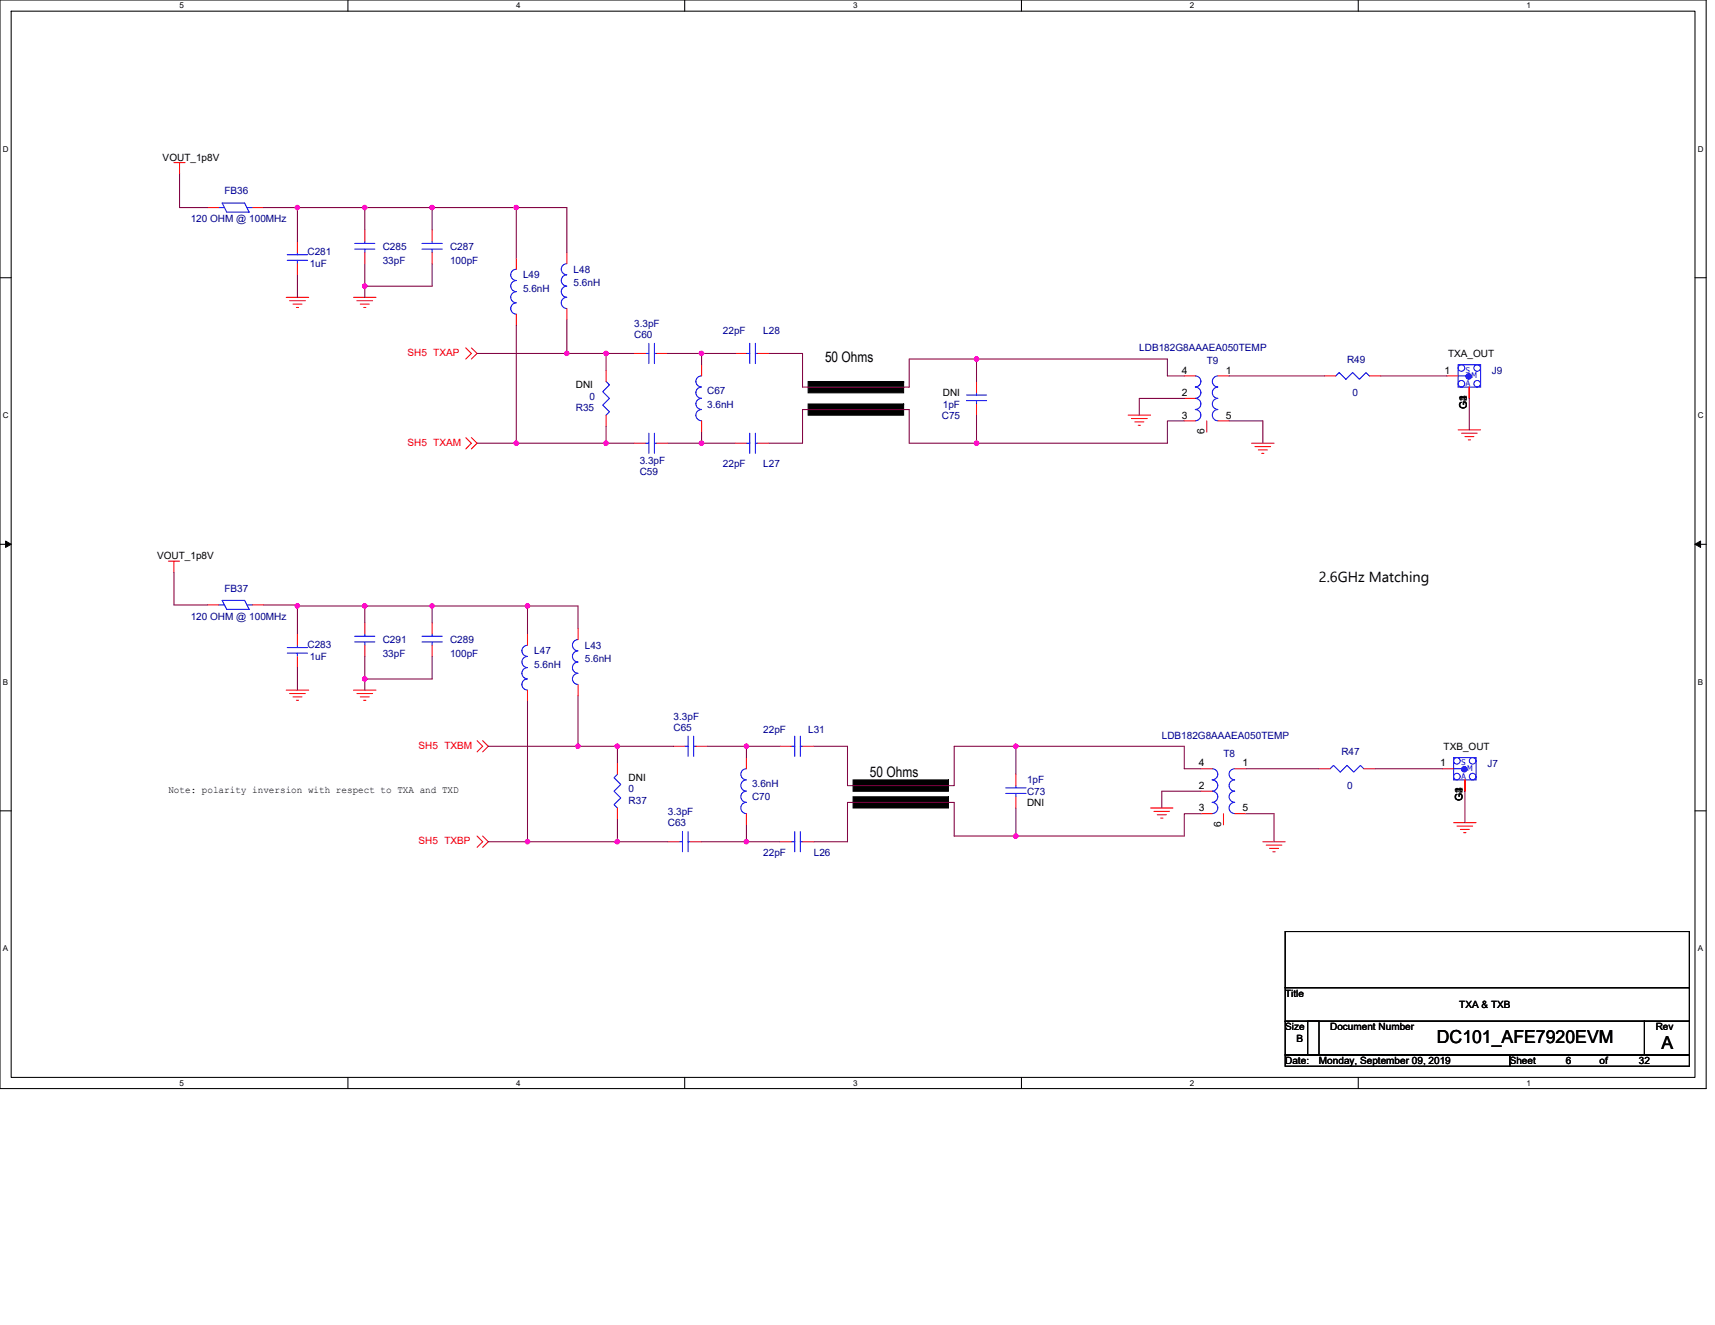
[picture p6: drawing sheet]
<svg xmlns="http://www.w3.org/2000/svg" width="279mm" height="216mm" viewBox="0 0 279 216" stroke-linecap="round" stroke-linejoin="round" font-family="sans-serif">
<path d="M0 0h278v177.4h-278zM1.8 1.8h274.3v173.8h-274.3z" fill="none" stroke="#000" stroke-width=".17"/>
<g fill="#fff">
<path d="M29.3 .2h.7v1.5h-.7z"/>
<path d="M29.3 175.7h.7v1.5h-.7z"/>
</g>
<path d="M56.7 0v1.8M56.7 175.6v1.8" fill="none" stroke="#000" stroke-width=".17"/>
<g fill="#fff">
<path d="M84.1 .2h.7v1.5h-.7z"/>
<path d="M84.1 175.7h.7v1.5h-.7z"/>
</g>
<path d="M111.5 0v1.8M111.5 175.6v1.8" fill="none" stroke="#000" stroke-width=".17"/>
<g fill="#fff">
<path d="M139 .2h.7v1.5h-.7z"/>
<path d="M139 175.7h.7v1.5h-.7z"/>
</g>
<path d="M166.4 0v1.8M166.4 175.6v1.8" fill="none" stroke="#000" stroke-width=".17"/>
<g fill="#fff">
<path d="M193.8 .2h.8v1.5h-.8z"/>
<path d="M193.8 175.7h.8v1.5h-.8z"/>
</g>
<path d="M221.3 0v1.8M221.3 175.6v1.8" fill="none" stroke="#000" stroke-width=".17"/>
<g fill="#fff">
<path d="M248.7 .2h.7v1.5h-.7z"/>
<path d="M248.7 175.7h.7v1.5h-.7z"/>
<path d="M.5 23.5h.9v1.5h-.9z"/>
<path d="M276.6 23.5h1v1.5h-1z"/>
<path d="M.5 67h.9v1.4h-.9z"/>
<path d="M276.6 67h1v1.4h-1z"/>
</g>
<path d="M0 45.3h1.8M276.1 45.3h1.9" fill="none" stroke="#000" stroke-width=".17"/>
<g fill="#fff">
<path d="M.5 110.4h.8v1.5h-.8z"/>
<path d="M276.6 110.4h.9v1.5h-.9z"/>
</g>
<path d="M0 88.7h1.8M276.1 88.7h1.9" fill="none" stroke="#000" stroke-width=".17"/>
<path d="M.9 88.2l.9 .5-.9 .5zM276.1 88.7l1-.5v1z" fill="#000" stroke="#000" stroke-width=".16"/>
<g fill="#fff">
<path d="M.5 153.8h.8v1.5h-.8z"/>
<path d="M276.6 153.8h.9v1.5h-.9z"/>
</g>
<path d="M0 132.1h1.8M276.1 132.1h1.9M209.4 151.8h65.8v9.1h-65.8zM209.4 160.9h65.8v5.5h-65.8zM209.4 166.4h5.5v5.5h-5.5zM209.4 171.9h36.6v1.8h-36.6zM213 166.4h54.9v5.5h-54.9zM246 171.9h29.2v1.8h-29.2zM267.9 166.4h7.3v5.5h-7.3z" fill="none" stroke="#000" stroke-width=".17"/>
<g fill="#000" stroke="#000" stroke-width=".17">
<path d="M131.7 62.2v1.8h15.5v-1.8z" fill-rule="evenodd"/>
<path d="M131.7 65.8v1.8h15.5v-1.8z" fill-rule="evenodd"/>
<path d="M139 129.8v1.9h15.5v-1.9z" fill-rule="evenodd"/>
<path d="M139 127.1v1.8h15.5v-1.8z" fill-rule="evenodd"/>
</g>
<g fill="none" stroke="#f00" stroke-width=".17">
<path d="M28.3 26.5h1.9M29.3 26.5v1.8M33.8 33.8h1.8M41.1 33.8h1.9M48.5 39.3v1.8M59.4 37.5v1.8M70.4 37.5v1.8M46.6 48.5h3.7M47.2 49h2.5M47.7 49.6h1.5M48.3 50.1h.3M48.5 43v1.8"/>
<path d="M57.6 48.5h3.7M58.1 49h2.6M58.7 49.6h1.5M59.2 50.1h.4M59.4 41.1v1.9M70.4 41.1v1.9M75.9 56.7l.9 .9-.9 .9M76.8 56.7l.9 .9-.9 .9M84.1 51.2v1.8M84.1 42.1v1.8M92.4 50.3v1.8M92.4 41.1v1.9"/>
<path d="M103.3 57.6h1.9M107 57.6h1.8M114.3 59.4v1.9M119.8 57.6h1.8M123.4 57.6h1.9M75.9 71.3l.9 .9-.9 1M76.8 71.3l.9 .9-.9 1M98.7 60.3v1.9M98.7 67.6v1.9M103.3 72.2h1.9M107 72.2h1.8M114.3 68.6v1.8"/>
<path d="M119.8 72.2h1.8M123.4 72.2h1.9M159.1 62.2v1.8M159.1 65.8v1.8M183.8 67.6h3.7M184.3 68.2h2.6M184.9 68.7h1.5M185.4 69.3h.4M192.9 61.3h1.9M192.9 68.6h1.9M192.9 64.9h1.9M196.6 68.6v1.8"/>
<path d="M198.4 61.3h1.8M198.4 68.6h1.8M203.9 72.2h3.7M204.4 72.8h2.6M205 73.3h1.5M205.5 73.9h.4M215.8 61.3h1.8M223.1 61.3h1.8M235.7 61.3h1.9M237.6 70h3.6M238.1 70.6h2.6M238.7 71.1h1.4"/>
<path d="M239.2 71.7h.4M239.4 63.1v1.8M27.4 91.4h1.9M28.3 91.4v1.9M33.8 98.6h1.8M41.1 98.6h1.9M46.6 112.5h3.7M47.2 113h2.5M47.7 113.6h1.5M48.3 114.1h.3M48.5 103.3v1.9M48.5 107v1.8"/>
<path d="M57.6 112.5h3.7M58.1 113h2.6M58.7 113.6h1.5M59.2 114.1h.4M59.4 101.5v1.8M59.4 105.2v1.8M70.4 101.5v1.8M70.4 105.2v1.8M85.9 112.5v1.8M85.9 103.3v1.9M94.2 111.5v1.9M94.2 102.4v1.8"/>
<path d="M77.7 136.2l.9 1-.9 .9M77.7 120.7l.9 .9-.9 .9M78.6 136.2l.9 1-.9 .9M78.6 120.7l.9 .9-.9 .9M100.6 124.4v1.8M100.6 131.7v1.8M108.8 137.2h1.8M109.7 121.6h1.8M112.5 137.2h1.8M113.4 121.6h1.8M121.6 123.4v1.9M121.6 132.6v1.8"/>
<path d="M127.1 137.2h1.8M127.1 121.6h1.8M130.7 137.2h1.9M130.7 121.6h1.9M165.5 126.2v1.8M165.5 129.8v1.9M187.5 131.7h3.6M188 132.2h2.5M188.5 132.8h1.5M189.1 133.3h.4M195.7 125.3h1.8M195.7 132.6h1.8"/>
<path d="M195.7 128.9h1.8M199.3 132.6v1.8M201.2 125.3h1.8M201.2 132.6h1.8M205.7 137.2h3.7M206.3 137.7h2.5M206.8 138.2h1.5M207.4 138.8h.4M214.9 125.3h1.8M222.2 125.3h1.8M235 125.3h1.8M236.8 134h3.7"/>
<path d="M237.4 134.6h2.5M237.9 135.1h1.5M238.5 135.7h.3M238.7 127.1v1.8"/>
</g>
<g fill="none" stroke="#00f" stroke-width=".17">
<path d="M35.6 33.8h1M36.2 33.1h3.7l.7 1.5h-3.7zM40.2 33.8h.9M57.8 39.7h3.3M59.4 39.3v.4M68.7 39.7h3.4M70.4 39.3v.4M46.8 42.4h3.3M46.8 41.5h3.3M48.5 41.1v.4M48.5 42.4v.6M57.8 40.6h3.3"/>
<path d="M59.4 40.6v.5M68.7 40.6h3.4M70.4 40.6v.5M84.1 49.4a.91 .91 0 0 0-.9 .9 .91 .91 0 0 0 .9 .9M84.1 45.7a.91 .91 0 0 0-.9 .9 .91 .91 0 0 0 .9 .9 .9 .9 0 0 0-.9 .9 .9 .9 0 0 0 .9 .9M84.1 43.9a.91 .91 0 0 0-.9 .9 .91 .91 0 0 0 .9 .9M92.3 48.5a.91 .91 0 0 0-.9 .9 .91 .91 0 0 0 .9 .9M92.3 46.6a.9 .9 0 0 0-.9 .9 .9 .9 0 0 0 .9 .9M92.3 44.8a.91 .91 0 0 0-.9 .9 .91 .91 0 0 0 .9 .9M92.3 43a.9 .9 0 0 0-.9 .9 .9 .9 0 0 0 .9 .9M105.2 57.6h.5M105.7 55.9v3.3"/>
<path d="M106.6 55.9v3.3M106.6 57.6h.4M121.6 57.6h.6M122.2 55.9v3.3M123.1 55.9v3.3M123.1 57.6h.3M237.6 59.4h3.6v3.7h-3.6zM98.7 62.2l.6 .5-1.1 1.1 1.1 1.1-1.1 1.1 1.1 1.1-.6 .5M105.2 72.2h.5M105.7 70.6v3.3M106.6 70.6v3.3M106.6 72.2h.4"/>
<path d="M114.3 66.7a.91 .91 0 0 0-.9 .9 .91 .91 0 0 0 .9 1M114.3 64.9a.9 .9 0 0 0-.9 .9 .9 .9 0 0 0 .9 .9M114.3 63.1a.91 .91 0 0 0-.9 .9 .91 .91 0 0 0 .9 .9M114.3 61.3a.9 .9 0 0 0-.9 .9 .9 .9 0 0 0 .9 .9M121.6 72.2h.6M122.2 70.6v3.3M123.1 70.6v3.3M123.1 72.2h.3M157.5 65.3h3.2M157.5 64.4h3.2M159.1 64v.4M159.1 65.3v.5"/>
<path d="M194.7 61.3a.9 .9 0 0 1 .9 .9 .9 .9 0 0 1-.9 .9M194.7 63.1a.91 .91 0 0 1 .9 .9 .91 .91 0 0 1-.9 .9M194.7 64.9a.9 .9 0 0 1 .9 .9 .9 .9 0 0 1-.9 .9M194.7 66.7a.91 .91 0 0 1 .9 .9 .91 .91 0 0 1-.9 1M198.4 61.3a.9 .9 0 0 0-.9 .9 .9 .9 0 0 0 .9 .9M198.4 63.1a.91 .91 0 0 0-.9 .9 .91 .91 0 0 0 .9 .9M198.4 64.9a.9 .9 0 0 0-.9 .9 .9 .9 0 0 0 .9 .9M198.4 66.7a.91 .91 0 0 0-.9 .9 .91 .91 0 0 0 .9 1M217.6 61.3l.6-.6 1.1 1.1 1.1-1.1 1.1 1.1 1-1.1 .6 .6M237.6 61.3h1.2M35.6 98.6h1M36.2 97.8h3.7l.7 1.5h-3.7z"/>
<path d="M40.2 98.6h.9M46.8 106.4h3.3M46.8 105.5h3.3M48.5 105.2v.3M48.5 106.4v.6M57.8 104.6h3.3M57.8 103.7h3.3M59.4 103.3v.4M59.4 104.6v.6M68.7 104.6h3.4M68.7 103.7h3.4M70.4 103.3v.4"/>
<path d="M70.4 104.6v.6M85.9 107a.91 .91 0 0 0-.9 .9 .91 .91 0 0 0 .9 .9 .92 .92 0 0 0-.9 .9 .92 .92 0 0 0 .9 .9 .9 .9 0 0 0-.9 .9 .9 .9 0 0 0 .9 .9M85.9 105.2a.9 .9 0 0 0-.9 .9 .9 .9 0 0 0 .9 .9M94.1 107.9a.92 .92 0 0 0-.8 .9 .92 .92 0 0 0 .8 .9 .9 .9 0 0 0-.8 .9 .9 .9 0 0 0 .8 .9M94.1 104.2a.92 .92 0 0 0-.8 .9 .92 .92 0 0 0 .8 1 .9 .9 0 0 0-.8 .9 .9 .9 0 0 0 .8 .9M112.1 120v3.3M113 120v3.3M129.5 120v3.3M130.4 120v3.3M100.6 126.2l-.6 .5 1.1 1.1-1.1 1.1 1.1 1.1-1.1 1.1 .6 .6M110.6 137.2h.6M111.2 135.5v3.3"/>
<path d="M111.5 121.6h.6M112.1 135.5v3.3M112.1 137.2h.4M113 121.6h.4M121.6 125.3a.9 .9 0 0 0-.9 .9 .9 .9 0 0 0 .9 .9 .92 .92 0 0 0-.9 .9 .92 .92 0 0 0 .9 .9 .91 .91 0 0 0-.9 .9 .91 .91 0 0 0 .9 .9 .92 .92 0 0 0-.9 .9 .92 .92 0 0 0 .9 1M128.9 137.2h.6M128.9 121.6h.6M129.5 135.5v3.3M130.4 135.5v3.3M130.4 137.2h.3M130.4 121.6h.3M163.9 129.3h3.3"/>
<path d="M163.9 128.4h3.3M165.5 128v.4M165.5 129.3v.5M197.5 125.3a.9 .9 0 0 1 .9 .9 .9 .9 0 0 1-.9 .9 .92 .92 0 0 1 .9 .9 .92 .92 0 0 1-.9 .9 .91 .91 0 0 1 .9 .9 .91 .91 0 0 1-.9 .9 .92 .92 0 0 1 .9 .9 .92 .92 0 0 1-.9 1M201.1 125.3a.9 .9 0 0 0-.9 .9 .9 .9 0 0 0 .9 .9 .92 .92 0 0 0-.9 .9 .92 .92 0 0 0 .9 .9 .91 .91 0 0 0-.9 .9 .91 .91 0 0 0 .9 .9 .92 .92 0 0 0-.9 .9 .92 .92 0 0 0 .9 1M216.7 125.3l.6-.6 1.1 1.1 1.1-1.1 1 1.1 1.1-1.1 .6 .6M236.8 123.4h3.7v3.7h-3.7zM236.8 125.3h1.3"/>
<circle cx="238.1" cy="60" r=".54"/>
<circle cx="240.7" cy="60" r=".54"/>
<circle cx="238.1" cy="62.5" r=".54"/>
<circle cx="240.7" cy="62.5" r=".54"/>
<circle cx="237.4" cy="124" r=".54"/>
<circle cx="237.4" cy="126.5" r=".54"/>
<circle cx="239.9" cy="126.5" r=".54"/>
<circle cx="239.9" cy="124" r=".54"/>
</g>
<g fill="#00f" stroke="#00f" stroke-width=".17">
<circle cx="239.3" cy="61.3" r=".45"/>
<circle cx="238.5" cy="125.3" r=".45"/>
</g>
<g fill="none" stroke="#800040" stroke-width=".17">
<path d="M29.3 28.3v5.5h4.5M43 33.8h5.5M48.5 33.8v5.5M48.5 33.8h10.9M59.4 33.8v3.7M59.4 33.8h11M70.4 33.8v3.7M70.4 33.8h13.7M84.1 33.8h8.3v7.3M84.1 33.8v8.3M48.5 44.8v3.7M59.4 43v3.6"/>
<path d="M59.4 46.6v1.9M70.4 43v3.6h-11M77.7 57.6h14.7M84.1 53v19.2M92.4 57.6h6.3M92.4 52.1v5.5M98.7 57.6h4.6M98.7 57.6v2.7M108.8 57.6h5.5M114.3 57.6v1.8M114.3 57.6h5.5M125.3 57.6h5.4v5.5h17.4v-4.6h11"/>
<path d="M159.1 58.5v3.7M159.1 58.5h31.1v2.8h2.7M77.7 72.2h6.4M84.1 72.2h14.6M98.7 69.5v2.7h4.6M108.8 72.2h5.5M114.3 70.4v1.8M114.3 72.2h5.5M125.3 72.2h5.4v-5.5h17.4v5.5h11M159.1 67.6v4.6h31.1v-3.6h2.7M192.9 64.9h-7.3v2.7M200.2 68.6h5.5v3.6"/>
<path d="M200.2 61.3h15.6M224.9 61.3h10.8M239.4 64.9v5.1M28.3 93.3v5.3h5.5M43 98.6h5.5v.1M48.5 98.7v4.6M48.5 98.7h10.9M59.4 98.7v2.8M59.4 98.7h11M70.4 98.7v2.8M70.4 98.7h15.5M85.9 98.7h8.3v3.7"/>
<path d="M85.9 98.7v4.6M48.5 108.8v3.7M59.4 107v3.6M59.4 110.6v1.9M70.4 107v3.6h-11M85.9 114.3v22.9M94.2 113.4v8.2M79.5 121.6h14.7M79.5 137.2h6.4M85.9 137.2h14.7M94.2 121.6h6.4M100.6 133.5v3.7"/>
<path d="M100.6 121.6v2.8M100.6 121.6h9.1M100.6 137.2h8.2M114.3 137.2h7.3M115.2 121.6h6.4M121.6 134.4v2.8M121.6 121.6h5.5M121.6 121.6v1.8M121.6 137.2h5.5M132.6 121.6h5.5v6.4h17.3v-6.4h10.1M165.5 136.2h-10.1v-5.5h-17.3v6.5h-5.5M165.5 121.6v4.6"/>
<path d="M165.5 131.7v4.5h27.4v-3.6h2.8M165.5 121.6h27.4v3.7h2.8M195.7 128.9h-6.4v2.8M203 132.6h4.6v4.6M203 125.3h11.9M224 125.3h11M238.7 128.9v5.1"/>
</g>
<g fill="#f0f" stroke="#f0f" stroke-width=".17">
<circle cx="85.9" cy="98.7" r=".36"/>
<circle cx="70.4" cy="98.7" r=".35"/>
<circle cx="59.4" cy="98.7" r=".36"/>
<circle cx="48.4" cy="98.7" r=".35"/>
<circle cx="59.4" cy="110.6" r=".36"/>
<circle cx="165.5" cy="136.2" r=".36"/>
<circle cx="121.6" cy="121.6" r=".35"/>
<circle cx="165.5" cy="121.6" r=".35"/>
<circle cx="94.2" cy="121.6" r=".35"/>
<circle cx="84.1" cy="33.8" r=".35"/>
<circle cx="70.4" cy="33.8" r=".35"/>
<circle cx="48.4" cy="33.8" r=".35"/>
<circle cx="59.4" cy="33.8" r=".36"/>
<circle cx="59.4" cy="46.6" r=".36"/>
<circle cx="98.7" cy="72.2" r=".36"/>
<circle cx="114.3" cy="72.2" r=".36"/>
<circle cx="159.1" cy="72.2" r=".36"/>
<circle cx="159.1" cy="58.5" r=".36"/>
<circle cx="114.3" cy="57.6" r=".36"/>
<circle cx="84.1" cy="72.2" r=".36"/>
<circle cx="92.3" cy="57.6" r=".35"/>
<circle cx="98.7" cy="57.6" r=".35"/>
<circle cx="85.9" cy="137.1" r=".36"/>
<circle cx="100.6" cy="137.1" r=".36"/>
<circle cx="100.6" cy="121.6" r=".36"/>
<circle cx="121.6" cy="137.1" r=".36"/>
</g>
<g font-size="2.9">
<text x="234.1" y="169.9">DC101_AFE7920EVM</text>
<text x="270.7" y="170.9">A</text>
</g>
<g font-size="2.4">
<text x="134.4" y="58.9">50 Ohms</text>
<text x="214.9" y="94.9">2.6GHz Matching</text>
<text x="141.7" y="126.6">50 Ohms</text>
</g>
<g font-size="1.7">
<text x="192.6" y="60.9">4</text>
<text x="192.6" y="64.5">2</text>
<text x="199.7" y="60.9">1</text>
<text x="235.4" y="60.9">1</text>
<text x="239" y="65.3" transform="rotate(-90 239 65.3)">2</text>
<text x="239" y="65.3" transform="rotate(-90 239 65.3)">3</text>
<text x="239" y="65.3" transform="rotate(-90 239 65.3)">4</text>
<text x="192.6" y="68.2">3</text>
<text x="196.2" y="70.8" transform="rotate(-90 196.2 70.8)">6</text>
<text x="199.7" y="68.2">5</text>
<text x="239" y="66.6" transform="rotate(-90 239 66.6)">G1</text>
<text x="195.3" y="124.9">4</text>
<text x="202.4" y="124.9">1</text>
<text x="234.6" y="124.9">1</text>
<text x="195.3" y="128.5">2</text>
<text x="238.3" y="130.6" transform="rotate(-90 238.3 130.6)">G1</text>
<text x="238.3" y="129.3" transform="rotate(-90 238.3 129.3)">2</text>
<text x="238.3" y="129.3" transform="rotate(-90 238.3 129.3)">3</text>
<text x="238.3" y="129.3" transform="rotate(-90 238.3 129.3)">4</text>
<text x="195.3" y="132.2">3</text>
<text x="198.9" y="134.8" transform="rotate(-90 198.9 134.8)">6</text>
<text x="202.4" y="132.2">5</text>
</g>
<g font-size="1.6">
<text x="26.5" y="26.2">VOUT_1p8V</text>
<text x="235.9" y="58.2">TXA_OUT</text>
<text x="93.8" y="63.3">DNI</text>
<text x="153.6" y="64.6">DNI</text>
<text x="25.6" y="91.1">VOUT_1p8V</text>
<text x="235.2" y="122.2">TXB_OUT</text>
<text x="27.4" y="129.3">Note: polarity inversion with respect to TXA and TXD</text>
<text x="102.4" y="127.3">DNI</text>
<text x="167.3" y="131.3">DNI</text>
<text x="209.4" y="162.4">Title</text>
<text x="209.4" y="167.9">Size</text>
<text x="216.7" y="167.9">Document Number</text>
<text x="237.7" y="164.2">TXA &amp; TXB</text>
<text x="269.7" y="167.9">Rev</text>
<text x="209.4" y="173.4">Date:</text>
<text x="211.2" y="169.7">B</text>
<text x="214.9" y="173.4">Monday, September 09, 2019</text>
<text x="246" y="173.4">Sheet</text>
<text x="255.1" y="173.4">6</text>
<text x="260.6" y="173.4">of</text>
<text x="267" y="173.4">32</text>
</g>
<g font-size="1.6" fill="#000080">
<text x="36.6" y="31.6">FB36</text>
<text x="31.1" y="36.2">120 OHM @ 100MHz</text>
<text x="50.1" y="41.5">C281</text>
<text x="62.4" y="40.8">C285</text>
<text x="73.3" y="40.8">C287</text>
<text x="50.5" y="43.5">1uF</text>
<text x="62.4" y="43">33pF</text>
<text x="73.3" y="43">100pF</text>
<text x="85.2" y="45.4">L49</text>
<text x="85.2" y="47.6">5.6nH</text>
<text x="93.5" y="44.4">L48</text>
<text x="93.5" y="46.7">5.6nH</text>
<text x="103.3" y="53.2">3.3pF</text>
<text x="103.3" y="55.1">C60</text>
<text x="117.8" y="54.5">22pF</text>
<text x="124.4" y="54.5">L28</text>
<text x="185.6" y="57.3">LDB182G8AAAEA050TEMP</text>
<text x="196.6" y="59.3">T9</text>
<text x="219.5" y="59.1">R49</text>
<text x="96" y="65.1">0</text>
<text x="115.2" y="64.2">C67</text>
<text x="220.4" y="64.6">0</text>
<text x="243" y="60.9">J9</text>
<text x="93.8" y="67">R35</text>
<text x="115.2" y="66.4">3.6nH</text>
<text x="153.4" y="68.2">C75</text>
<text x="153.6" y="66.4">1pF</text>
<text x="104.2" y="77.4">C59</text>
<text x="104.2" y="75.5">3.3pF</text>
<text x="117.8" y="76.1">22pF</text>
<text x="124.4" y="76.1">L27</text>
<text x="31.1" y="101">120 OHM @ 100MHz</text>
<text x="36.6" y="96.4">FB37</text>
<text x="50.1" y="105.5">C283</text>
<text x="50.5" y="107.5">1uF</text>
<text x="62.4" y="104.8">C291</text>
<text x="62.4" y="107">33pF</text>
<text x="73.3" y="104.8">C289</text>
<text x="73.3" y="107">100pF</text>
<text x="87" y="106.6">L47</text>
<text x="95.3" y="105.7">L43</text>
<text x="95.3" y="107.9">5.6nH</text>
<text x="87" y="108.8">5.6nH</text>
<text x="109.7" y="119.1">C65</text>
<text x="109.7" y="117.2">3.3pF</text>
<text x="124.4" y="119.4">22pF</text>
<text x="131.7" y="119.4">L31</text>
<text x="189.3" y="120.4">LDB182G8AAAEA050TEMP</text>
<text x="199.3" y="123.3">T8</text>
<text x="218.5" y="123.1">R47</text>
<text x="242.3" y="124.9">J7</text>
<text x="102.4" y="131">R37</text>
<text x="102.4" y="129.1">0</text>
<text x="122.5" y="130.4">C70</text>
<text x="122.5" y="128.2">3.6nH</text>
<text x="167.3" y="129.5">C73</text>
<text x="167.3" y="127.7">1pF</text>
<text x="219.5" y="128.6">0</text>
<text x="108.8" y="134.6">C63</text>
<text x="108.8" y="132.8">3.3pF</text>
<text x="124.4" y="139.6">22pF</text>
<text x="132.6" y="139.6">L26</text>
</g>
<g font-size="1.6" fill="#f00">
<text x="66.4" y="58">SH5 TXAP</text>
<text x="66.4" y="72.6">SH5 TXAM</text>
<text x="68.2" y="122">SH5 TXBM</text>
<text x="68.2" y="137.5">SH5 TXBP</text>
</g>
<g font-size="1.3">
<text x="29.3" y="1.4">5</text>
<text x="84.1" y="1.4">4</text>
<text x="139" y="1.4">3</text>
<text x="193.8" y="1.4">2</text>
<text x="248.7" y="1.4">1</text>
<text x=".5" y="24.7">D</text>
<text x="276.6" y="24.7">D</text>
<text x=".5" y="68.2">C</text>
<text x="276.6" y="68.2">C</text>
<text x=".5" y="111.6">B</text>
<text x="276.6" y="111.6">B</text>
<text x=".5" y="155">A</text>
<text x="276.6" y="155">A</text>
<text x="29.3" y="176.9">5</text>
<text x="84.1" y="176.9">4</text>
<text x="139" y="176.9">3</text>
<text x="193.8" y="176.9">2</text>
<text x="248.7" y="176.9">1</text>
</g>
<g font-size="1.3" fill="#00f">
<text x="238.8" y="60.7">S</text>
<text x="238.8" y="62.9">A</text>
<text x="239.8" y="61.6">M</text>
<text x="238.1" y="124.7">S</text>
<text x="239" y="125.6">M</text>
<text x="238.1" y="126.9">A</text>
</g>
</svg>
